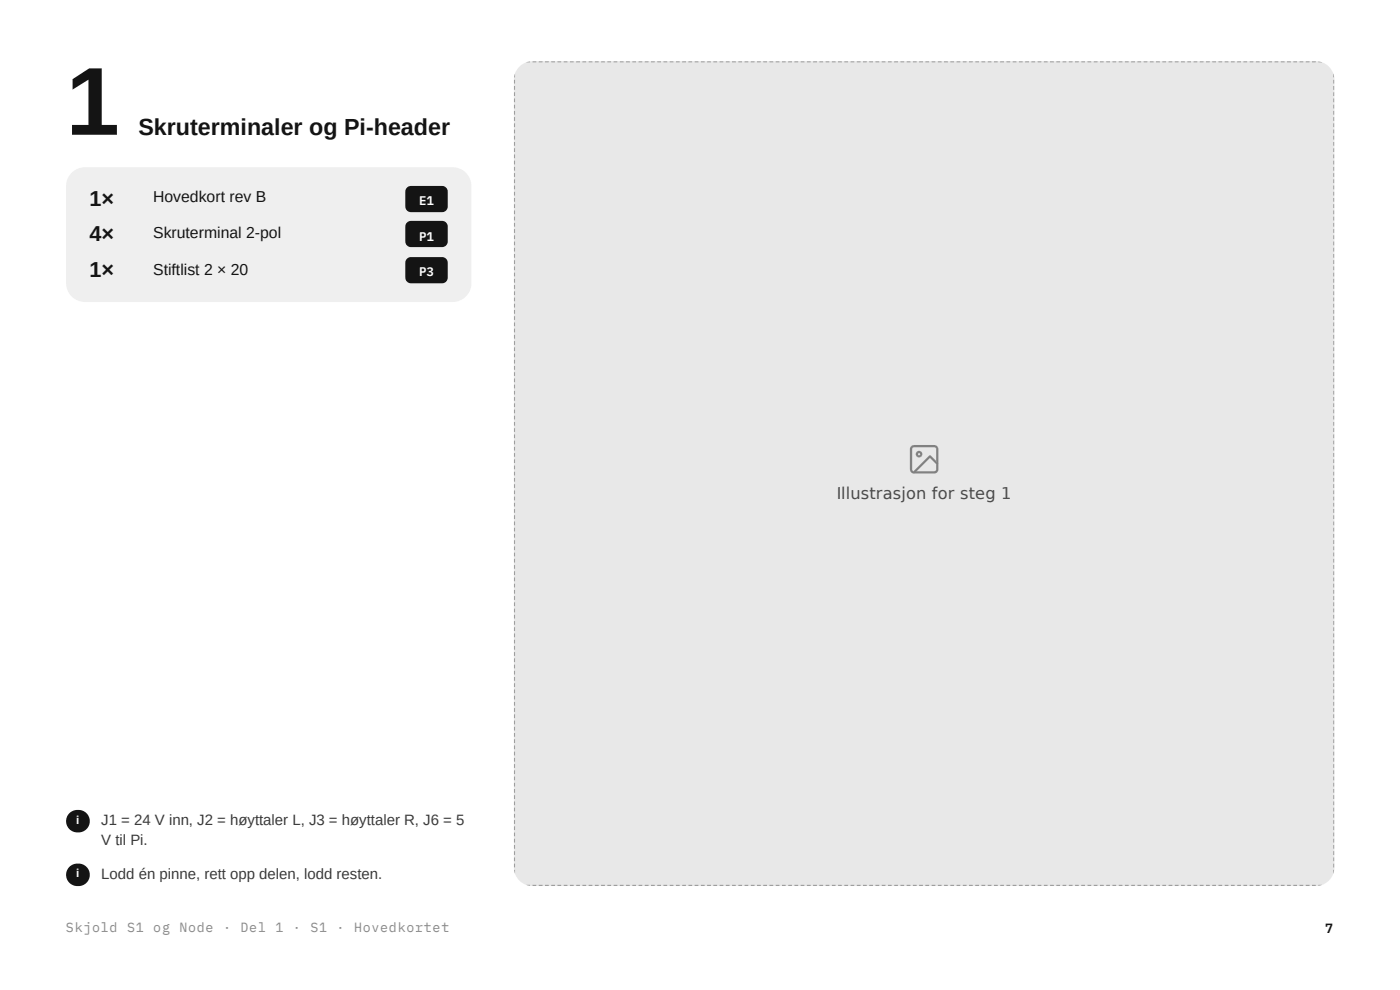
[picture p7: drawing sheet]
<svg xmlns="http://www.w3.org/2000/svg" width="297mm" height="210mm" viewBox="0 0 297 210" stroke-linecap="round" stroke-linejoin="round" font-family="sans-serif">
<path d="M15.2 36.6l1.3-.8 1.5-.3h78a4 4 0 0 1 4 4v20.5a4 4 0 0 1-4 4h-78a4 4 0 0 1-4-4v-20.8l.4-1.5z" fill="#eef0ee"/>
<g fill="#141415">
<path d="M86.3 39.8l.9-.4h6.6a1.2 1.2 0 0 1 1.2 1.2v3.2a1.2 1.2 0 0 1-1.2 1.2h-6.6a1.2 1.2 0 0 1-1.2-1.2v-3.3z"/>
<path d="M86.3 47.2l.9-.4h6.6a1.2 1.2 0 0 1 1.2 1.2v3.2a1.2 1.2 0 0 1-1.2 1.2h-6.6a1.2 1.2 0 0 1-1.2-1.2v-3.3z"/>
<path d="M86.3 54.9l.9-.4h6.6a1.2 1.2 0 0 1 1.2 1.2v3.2a1.2 1.2 0 0 1-1.2 1.2h-6.6a1.2 1.2 0 0 1-1.2-1.2v-3.4z"/>
<circle cx="16.5" cy="174.1" r="2.47"/>
<circle cx="16.5" cy="185.5" r="2.47"/>
</g>
<path d="M110.2 14.1l1.3-.8 1.5-.3h166.1a4 4 0 0 1 4 4v166.9a4 4 0 0 1-4 4h-166.1a4 4 0 0 1-4-4v-166.9l.3-1.6z" fill="#f3f1ec"/>
<g fill="none" stroke="#141415" stroke-width=".49">
<path d="M193.5 94.8l.4-.2h4.3a.62 .62 0 0 1 .6 .6v4.3a.62 .62 0 0 1-.6 .6h-4.3a.62 .62 0 0 1-.6-.6v-4.3zM198.8 98.3l-1.5-1.6-3.4 3.4"/>
<circle cx="195" cy="96.3" r=".46"/>
</g>
<g fill="#141415">
<path d="M109 13h.8v.2h-.8zM110.3 13h.8v.2h-.8zM111.7 13h.7v.2h-.7zM113 13h.8v.2h-.8zM114.3 13h.8v.2h-.8zM115.6 13h.8v.2h-.8zM116.9 13h.8v.2h-.8zM118.3 13h.8v.2h-.8zM119.6 13h.8v.2h-.8zM120.9 13h.8v.2h-.8zM122.2 13h.8v.2h-.8zM123.6 13h.8v.2h-.8zM124.9 13h.8v.2h-.8zM126.2 13h.8v.2h-.8zM127.5 13h.8v.2h-.8zM128.9 13h.7v.2h-.7zM130.2 13h.8v.2h-.8zM131.5 13h.8v.2h-.8zM132.8 13h.8v.2h-.8zM134.1 13h.8v.2h-.8zM135.5 13h.8v.2h-.8zM136.8 13h.8v.2h-.8zM138.1 13h.8v.2h-.8zM139.4 13h.8v.2h-.8zM140.8 13h.8v.2h-.8zM142.1 13h.8v.2h-.8zM143.4 13h.8v.2h-.8zM144.7 13h.8v.2h-.8zM146.1 13h.7v.2h-.7zM147.4 13h.8v.2h-.8zM148.7 13h.8v.2h-.8zM150 13h.8v.2h-.8zM151.3 13h.8v.2h-.8zM152.7 13h.8v.2h-.8zM154 13h.8v.2h-.8zM155.3 13h.8v.2h-.8zM156.6 13h.8v.2h-.8zM158 13h.8v.2h-.8zM159.3 13h.8v.2h-.8zM160.6 13h.8v.2h-.8zM161.9 13h.8v.2h-.8zM163.2 13h.8v.2h-.8zM164.6 13h.8v.2h-.8zM165.9 13h.8v.2h-.8zM167.2 13h.8v.2h-.8zM168.5 13h.8v.2h-.8zM169.9 13h.8v.2h-.8zM171.2 13h.8v.2h-.8zM172.5 13h.8v.2h-.8zM173.8 13h.8v.2h-.8zM175.2 13h.7v.2h-.7zM176.5 13h.8v.2h-.8zM177.8 13h.8v.2h-.8zM179.1 13h.8v.2h-.8zM180.4 13h.8v.2h-.8zM181.8 13h.8v.2h-.8zM183.1 13h.8v.2h-.8zM184.4 13h.8v.2h-.8zM185.7 13h.8v.2h-.8zM187.1 13h.8v.2h-.8zM188.4 13h.8v.2h-.8zM189.7 13h.8v.2h-.8zM191 13h.8v.2h-.8zM192.4 13h.7v.2h-.7zM193.7 13h.8v.2h-.8zM195 13h.8v.2h-.8zM196.3 13h.8v.2h-.8zM197.6 13h.8v.2h-.8zM199 13h.8v.2h-.8zM200.3 13h.8v.2h-.8zM201.6 13h.8v.2h-.8zM202.9 13h.8v.2h-.8zM204.3 13h.8v.2h-.8zM205.6 13h.8v.2h-.8zM206.9 13h.8v.2h-.8zM208.2 13h.8v.2h-.8zM209.5 13h.8v.2h-.8zM210.9 13h.8v.2h-.8zM212.2 13h.8v.2h-.8zM213.5 13h.8v.2h-.8zM214.8 13h.8v.2h-.8zM216.2 13h.8v.2h-.8zM217.5 13h.8v.2h-.8zM218.8 13h.8v.2h-.8zM220.1 13h.8v.2h-.8zM221.5 13h.7v.2h-.7zM222.8 13h.8v.2h-.8zM224.1 13h.8v.2h-.8zM225.4 13h.8v.2h-.8zM226.7 13h.8v.2h-.8zM228.1 13h.8v.2h-.8zM229.4 13h.8v.2h-.8zM230.7 13h.8v.2h-.8zM232 13h.8v.2h-.8zM233.4 13h.8v.2h-.8zM234.7 13h.8v.2h-.8zM236 13h.8v.2h-.8zM237.3 13h.8v.2h-.8zM238.7 13h.7v.2h-.7zM240 13h.8v.2h-.8zM241.3 13h.8v.2h-.8zM242.6 13h.8v.2h-.8zM243.9 13h.8v.2h-.8zM245.3 13h.8v.2h-.8zM246.6 13h.8v.2h-.8zM247.9 13h.8v.2h-.8zM249.2 13h.8v.2h-.8zM250.6 13h.8v.2h-.8zM251.9 13h.8v.2h-.8zM253.2 13h.8v.2h-.8zM254.5 13h.8v.2h-.8zM255.9 13h.7v.2h-.7zM257.2 13h.8v.2h-.8zM258.5 13h.8v.2h-.8zM259.8 13h.8v.2h-.8zM261.1 13h.8v.2h-.8zM262.5 13h.8v.2h-.8zM263.8 13h.8v.2h-.8zM265.1 13h.8v.2h-.8zM266.4 13h.8v.2h-.8zM267.8 13h.8v.2h-.8zM269.1 13h.8v.2h-.8zM270.4 13h.8v.2h-.8zM271.7 13h.8v.2h-.8zM273 13h.8v.2h-.8zM274.4 13h.8v.2h-.8zM275.7 13h.8v.2h-.8zM277 13h.8v.2h-.8zM278.3 13h.8v.2h-.8zM279.7 13h.8v.2h-.8zM281 13h.8v.2h-.8zM282.3 13h.8v.2h-.8z"/>
<path d="M109 187.6h.8v.3h-.8zM110.3 187.6h.8v.3h-.8zM111.7 187.6h.7v.3h-.7zM113 187.6h.8v.3h-.8zM114.3 187.6h.8v.3h-.8zM115.6 187.6h.8v.3h-.8zM116.9 187.6h.8v.3h-.8zM118.3 187.6h.8v.3h-.8zM119.6 187.6h.8v.3h-.8zM120.9 187.6h.8v.3h-.8zM122.2 187.6h.8v.3h-.8zM123.6 187.6h.8v.3h-.8zM124.9 187.6h.8v.3h-.8zM126.2 187.6h.8v.3h-.8zM127.5 187.6h.8v.3h-.8zM128.9 187.6h.7v.3h-.7zM130.2 187.6h.8v.3h-.8zM131.5 187.6h.8v.3h-.8zM132.8 187.6h.8v.3h-.8zM134.1 187.6h.8v.3h-.8zM135.5 187.6h.8v.3h-.8zM136.8 187.6h.8v.3h-.8zM138.1 187.6h.8v.3h-.8zM139.4 187.6h.8v.3h-.8zM140.8 187.6h.8v.3h-.8zM142.1 187.6h.8v.3h-.8zM143.4 187.6h.8v.3h-.8zM144.7 187.6h.8v.3h-.8zM146.1 187.6h.7v.3h-.7zM147.4 187.6h.8v.3h-.8zM148.7 187.6h.8v.3h-.8zM150 187.6h.8v.3h-.8zM151.3 187.6h.8v.3h-.8zM152.7 187.6h.8v.3h-.8zM154 187.6h.8v.3h-.8zM155.3 187.6h.8v.3h-.8zM156.6 187.6h.8v.3h-.8zM158 187.6h.8v.3h-.8zM159.3 187.6h.8v.3h-.8zM160.6 187.6h.8v.3h-.8zM161.9 187.6h.8v.3h-.8zM163.2 187.6h.8v.3h-.8zM164.6 187.6h.8v.3h-.8zM165.9 187.6h.8v.3h-.8zM167.2 187.6h.8v.3h-.8zM168.5 187.6h.8v.3h-.8zM169.9 187.6h.8v.3h-.8zM171.2 187.6h.8v.3h-.8zM172.5 187.6h.8v.3h-.8zM173.8 187.6h.8v.3h-.8zM175.2 187.6h.7v.3h-.7zM176.5 187.6h.8v.3h-.8zM177.8 187.6h.8v.3h-.8zM179.1 187.6h.8v.3h-.8zM180.4 187.6h.8v.3h-.8zM181.8 187.6h.8v.3h-.8zM183.1 187.6h.8v.3h-.8zM184.4 187.6h.8v.3h-.8zM185.7 187.6h.8v.3h-.8zM187.1 187.6h.8v.3h-.8zM188.4 187.6h.8v.3h-.8zM189.7 187.6h.8v.3h-.8zM191 187.6h.8v.3h-.8zM192.4 187.6h.7v.3h-.7zM193.7 187.6h.8v.3h-.8zM195 187.6h.8v.3h-.8zM196.3 187.6h.8v.3h-.8zM197.6 187.6h.8v.3h-.8zM199 187.6h.8v.3h-.8zM200.3 187.6h.8v.3h-.8zM201.6 187.6h.8v.3h-.8zM202.9 187.6h.8v.3h-.8zM204.3 187.6h.8v.3h-.8zM205.6 187.6h.8v.3h-.8zM206.9 187.6h.8v.3h-.8zM208.2 187.6h.8v.3h-.8zM209.5 187.6h.8v.3h-.8zM210.9 187.6h.8v.3h-.8zM212.2 187.6h.8v.3h-.8zM213.5 187.6h.8v.3h-.8zM214.8 187.6h.8v.3h-.8zM216.2 187.6h.8v.3h-.8zM217.5 187.6h.8v.3h-.8zM218.8 187.6h.8v.3h-.8zM220.1 187.6h.8v.3h-.8zM221.5 187.6h.7v.3h-.7zM222.8 187.6h.8v.3h-.8zM224.1 187.6h.8v.3h-.8zM225.4 187.6h.8v.3h-.8zM226.7 187.6h.8v.3h-.8zM228.1 187.6h.8v.3h-.8zM229.4 187.6h.8v.3h-.8zM230.7 187.6h.8v.3h-.8zM232 187.6h.8v.3h-.8zM233.4 187.6h.8v.3h-.8zM234.7 187.6h.8v.3h-.8zM236 187.6h.8v.3h-.8zM237.3 187.6h.8v.3h-.8zM238.7 187.6h.7v.3h-.7zM240 187.6h.8v.3h-.8zM241.3 187.6h.8v.3h-.8zM242.6 187.6h.8v.3h-.8zM243.9 187.6h.8v.3h-.8zM245.3 187.6h.8v.3h-.8zM246.6 187.6h.8v.3h-.8zM247.9 187.6h.8v.3h-.8zM249.2 187.6h.8v.3h-.8zM250.6 187.6h.8v.3h-.8zM251.9 187.6h.8v.3h-.8zM253.2 187.6h.8v.3h-.8zM254.5 187.6h.8v.3h-.8zM255.9 187.6h.7v.3h-.7zM257.2 187.6h.8v.3h-.8zM258.5 187.6h.8v.3h-.8zM259.8 187.6h.8v.3h-.8zM261.1 187.6h.8v.3h-.8zM262.5 187.6h.8v.3h-.8zM263.8 187.6h.8v.3h-.8zM265.1 187.6h.8v.3h-.8zM266.4 187.6h.8v.3h-.8zM267.8 187.6h.8v.3h-.8zM269.1 187.6h.8v.3h-.8zM270.4 187.6h.8v.3h-.8zM271.7 187.6h.8v.3h-.8zM273 187.6h.8v.3h-.8zM274.4 187.6h.8v.3h-.8zM275.7 187.6h.8v.3h-.8zM277 187.6h.8v.3h-.8zM278.3 187.6h.8v.3h-.8zM279.7 187.6h.8v.3h-.8zM281 187.6h.8v.3h-.8zM282.3 187.6h.8v.3h-.8z"/>
<path d="M282.8 13h.3v.8h-.3zM282.8 14.3h.3v.8h-.3zM282.8 15.6h.3v.8h-.3zM282.8 16.9h.3v.8h-.3zM282.8 18.2h.3v.8h-.3zM282.8 19.6h.3v.8h-.3zM282.8 20.9h.3v.8h-.3zM282.8 22.2h.3v.8h-.3zM282.8 23.5h.3v.8h-.3zM282.8 24.8h.3v.8h-.3zM282.8 26.2h.3v.7h-.3zM282.8 27.5h.3v.8h-.3zM282.8 28.8h.3v.8h-.3zM282.8 30.1h.3v.8h-.3zM282.8 31.4h.3v.8h-.3zM282.8 32.7h.3v.8h-.3zM282.8 34.1h.3v.8h-.3zM282.8 35.4h.3v.8h-.3zM282.8 36.7h.3v.8h-.3zM282.8 38h.3v.8h-.3zM282.8 39.3h.3v.8h-.3zM282.8 40.7h.3v.8h-.3zM282.8 42h.3v.8h-.3zM282.8 43.3h.3v.8h-.3zM282.8 44.6h.3v.8h-.3zM282.8 45.9h.3v.8h-.3zM282.8 47.3h.3v.7h-.3zM282.8 48.6h.3v.8h-.3zM282.8 49.9h.3v.8h-.3zM282.8 51.2h.3v.8h-.3zM282.8 52.5h.3v.8h-.3zM282.8 53.9h.3v.7h-.3zM282.8 55.2h.3v.8h-.3zM282.8 56.5h.3v.8h-.3zM282.8 57.8h.3v.8h-.3zM282.8 59.1h.3v.8h-.3zM282.8 60.4h.3v.8h-.3zM282.8 61.8h.3v.8h-.3zM282.8 63.1h.3v.8h-.3zM282.8 64.4h.3v.8h-.3zM282.8 65.7h.3v.8h-.3zM282.8 67h.3v.8h-.3zM282.8 68.4h.3v.8h-.3zM282.8 69.7h.3v.8h-.3zM282.8 71h.3v.8h-.3zM282.8 72.3h.3v.8h-.3zM282.8 73.6h.3v.8h-.3zM282.8 75h.3v.7h-.3zM282.8 76.3h.3v.8h-.3zM282.8 77.6h.3v.8h-.3zM282.8 78.9h.3v.8h-.3zM282.8 80.2h.3v.8h-.3zM282.8 81.5h.3v.8h-.3zM282.8 82.9h.3v.8h-.3zM282.8 84.2h.3v.8h-.3zM282.8 85.5h.3v.8h-.3zM282.8 86.8h.3v.8h-.3zM282.8 88.1h.3v.8h-.3zM282.8 89.5h.3v.8h-.3zM282.8 90.8h.3v.8h-.3zM282.8 92.1h.3v.8h-.3zM282.8 93.4h.3v.8h-.3zM282.8 94.7h.3v.8h-.3zM282.8 96.1h.3v.7h-.3zM282.8 97.4h.3v.8h-.3zM282.8 98.7h.3v.8h-.3zM282.8 100h.3v.8h-.3zM282.8 101.3h.3v.8h-.3zM282.8 102.7h.3v.7h-.3zM282.8 104h.3v.8h-.3zM282.8 105.3h.3v.8h-.3zM282.8 106.6h.3v.8h-.3zM282.8 107.9h.3v.8h-.3zM282.8 109.2h.3v.8h-.3zM282.8 110.6h.3v.8h-.3zM282.8 111.9h.3v.8h-.3zM282.8 113.2h.3v.8h-.3zM282.8 114.5h.3v.8h-.3zM282.8 115.8h.3v.8h-.3zM282.8 117.2h.3v.8h-.3zM282.8 118.5h.3v.8h-.3zM282.8 119.8h.3v.8h-.3zM282.8 121.1h.3v.8h-.3zM282.8 122.4h.3v.8h-.3zM282.8 123.8h.3v.7h-.3zM282.8 125.1h.3v.8h-.3zM282.8 126.4h.3v.8h-.3zM282.8 127.7h.3v.8h-.3zM282.8 129h.3v.8h-.3zM282.8 130.3h.3v.8h-.3zM282.8 131.7h.3v.8h-.3zM282.8 133h.3v.8h-.3zM282.8 134.3h.3v.8h-.3zM282.8 135.6h.3v.8h-.3zM282.8 136.9h.3v.8h-.3zM282.8 138.3h.3v.8h-.3zM282.8 139.6h.3v.8h-.3zM282.8 140.9h.3v.8h-.3zM282.8 142.2h.3v.8h-.3zM282.8 143.5h.3v.8h-.3zM282.8 144.9h.3v.7h-.3zM282.8 146.2h.3v.8h-.3zM282.8 147.5h.3v.8h-.3zM282.8 148.8h.3v.8h-.3zM282.8 150.1h.3v.8h-.3zM282.8 151.4h.3v.8h-.3zM282.8 152.8h.3v.8h-.3zM282.8 154.1h.3v.8h-.3zM282.8 155.4h.3v.8h-.3zM282.8 156.7h.3v.8h-.3zM282.8 158h.3v.8h-.3zM282.8 159.4h.3v.8h-.3zM282.8 160.7h.3v.8h-.3zM282.8 162h.3v.8h-.3zM282.8 163.3h.3v.8h-.3zM282.8 164.6h.3v.8h-.3zM282.8 166h.3v.8h-.3zM282.8 167.3h.3v.8h-.3zM282.8 168.6h.3v.8h-.3zM282.8 169.9h.3v.8h-.3zM282.8 171.2h.3v.8h-.3zM282.8 172.6h.3v.7h-.3zM282.8 173.9h.3v.8h-.3zM282.8 175.2h.3v.8h-.3zM282.8 176.5h.3v.8h-.3zM282.8 177.8h.3v.8h-.3zM282.8 179.1h.3v.8h-.3zM282.8 180.5h.3v.8h-.3zM282.8 181.8h.3v.8h-.3zM282.8 183.1h.3v.8h-.3zM282.8 184.4h.3v.8h-.3zM282.8 185.7h.3v.8h-.3zM282.8 187.1h.3v.8h-.3z"/>
<path d="M109 13h.3v.8h-.3zM109 14.3h.3v.8h-.3zM109 15.6h.3v.8h-.3zM109 16.9h.3v.8h-.3zM109 18.2h.3v.8h-.3zM109 19.6h.3v.8h-.3zM109 20.9h.3v.8h-.3zM109 22.2h.3v.8h-.3zM109 23.5h.3v.8h-.3zM109 24.8h.3v.8h-.3zM109 26.2h.3v.7h-.3zM109 27.5h.3v.8h-.3zM109 28.8h.3v.8h-.3zM109 30.1h.3v.8h-.3zM109 31.4h.3v.8h-.3zM109 32.7h.3v.8h-.3zM109 34.1h.3v.8h-.3zM109 35.4h.3v.8h-.3zM109 36.7h.3v.8h-.3zM109 38h.3v.8h-.3zM109 39.3h.3v.8h-.3zM109 40.7h.3v.8h-.3zM109 42h.3v.8h-.3zM109 43.3h.3v.8h-.3zM109 44.6h.3v.8h-.3zM109 45.9h.3v.8h-.3zM109 47.3h.3v.7h-.3zM109 48.6h.3v.8h-.3zM109 49.9h.3v.8h-.3zM109 51.2h.3v.8h-.3zM109 52.5h.3v.8h-.3zM109 53.9h.3v.7h-.3zM109 55.2h.3v.8h-.3zM109 56.5h.3v.8h-.3zM109 57.8h.3v.8h-.3zM109 59.1h.3v.8h-.3zM109 60.4h.3v.8h-.3zM109 61.8h.3v.8h-.3zM109 63.1h.3v.8h-.3zM109 64.4h.3v.8h-.3zM109 65.7h.3v.8h-.3zM109 67h.3v.8h-.3zM109 68.4h.3v.8h-.3zM109 69.7h.3v.8h-.3zM109 71h.3v.8h-.3zM109 72.3h.3v.8h-.3zM109 73.6h.3v.8h-.3zM109 75h.3v.7h-.3zM109 76.3h.3v.8h-.3zM109 77.6h.3v.8h-.3zM109 78.9h.3v.8h-.3zM109 80.2h.3v.8h-.3zM109 81.5h.3v.8h-.3zM109 82.9h.3v.8h-.3zM109 84.2h.3v.8h-.3zM109 85.5h.3v.8h-.3zM109 86.8h.3v.8h-.3zM109 88.1h.3v.8h-.3zM109 89.5h.3v.8h-.3zM109 90.8h.3v.8h-.3zM109 92.1h.3v.8h-.3zM109 93.4h.3v.8h-.3zM109 94.7h.3v.8h-.3zM109 96.1h.3v.7h-.3zM109 97.4h.3v.8h-.3zM109 98.7h.3v.8h-.3zM109 100h.3v.8h-.3zM109 101.3h.3v.8h-.3zM109 102.7h.3v.7h-.3zM109 104h.3v.8h-.3zM109 105.3h.3v.8h-.3zM109 106.6h.3v.8h-.3zM109 107.9h.3v.8h-.3zM109 109.2h.3v.8h-.3zM109 110.6h.3v.8h-.3zM109 111.9h.3v.8h-.3zM109 113.2h.3v.8h-.3zM109 114.5h.3v.8h-.3zM109 115.8h.3v.8h-.3zM109 117.2h.3v.8h-.3zM109 118.5h.3v.8h-.3zM109 119.8h.3v.8h-.3zM109 121.1h.3v.8h-.3zM109 122.4h.3v.8h-.3zM109 123.8h.3v.7h-.3zM109 125.1h.3v.8h-.3zM109 126.4h.3v.8h-.3zM109 127.7h.3v.8h-.3zM109 129h.3v.8h-.3zM109 130.3h.3v.8h-.3zM109 131.7h.3v.8h-.3zM109 133h.3v.8h-.3zM109 134.3h.3v.8h-.3zM109 135.6h.3v.8h-.3zM109 136.9h.3v.8h-.3zM109 138.3h.3v.8h-.3zM109 139.6h.3v.8h-.3zM109 140.9h.3v.8h-.3zM109 142.2h.3v.8h-.3zM109 143.5h.3v.8h-.3zM109 144.9h.3v.7h-.3zM109 146.2h.3v.8h-.3zM109 147.5h.3v.8h-.3zM109 148.8h.3v.8h-.3zM109 150.1h.3v.8h-.3zM109 151.4h.3v.8h-.3zM109 152.8h.3v.8h-.3zM109 154.1h.3v.8h-.3zM109 155.4h.3v.8h-.3zM109 156.7h.3v.8h-.3zM109 158h.3v.8h-.3zM109 159.4h.3v.8h-.3zM109 160.7h.3v.8h-.3zM109 162h.3v.8h-.3zM109 163.3h.3v.8h-.3zM109 164.6h.3v.8h-.3zM109 166h.3v.8h-.3zM109 167.3h.3v.8h-.3zM109 168.6h.3v.8h-.3zM109 169.9h.3v.8h-.3zM109 171.2h.3v.8h-.3zM109 172.6h.3v.7h-.3zM109 173.9h.3v.8h-.3zM109 175.2h.3v.8h-.3zM109 176.5h.3v.8h-.3zM109 177.8h.3v.8h-.3zM109 179.1h.3v.8h-.3zM109 180.5h.3v.8h-.3zM109 181.8h.3v.8h-.3zM109 183.1h.3v.8h-.3zM109 184.4h.3v.8h-.3zM109 185.7h.3v.8h-.3zM109 187.1h.3v.8h-.3z"/>
</g>
<text font-size="20.5" fill="#141415" x="14" y="28.6">1</text>
<text font-size="4.9" fill="#141415" x="29.4" y="28.6">Skruterminaler og Pi-header</text>
<g font-size="4.6" fill="#141415">
<text x="19" y="43.7">1×</text>
<text x="19" y="51.1">4×</text>
<text x="19" y="58.7">1×</text>
</g>
<text font-size="3.4" fill="#141415" x="177.4" y="105.8">Illustrasjon for steg 1</text>
<g font-size="3.3" fill="#141415">
<text x="32.5" y="42.9">Hovedkort rev B</text>
<text x="32.5" y="50.5">Skruterminal 2-pol</text>
<text x="32.5" y="58.2">Stiftlist 2 × 20</text>
</g>
<g font-size="3.2" fill="#3a3a37">
<text x="21.5" y="174.9">J1 = 24 V inn, J2 = høyttaler L, J3 = høyttaler R, J6 = 5</text>
<text x="21.5" y="179.1">V til Pi.</text>
<text x="21.5" y="186.3">Lodd én pinne, rett opp delen, lodd resten.</text>
</g>
<g font-size="2.8" fill="#8b8b86">
<text x="14" y="197.6">Skjold</text>
<text x="27" y="197.6">S1</text>
<text x="32.5" y="197.6">og</text>
<text x="38.1" y="197.6">Node</text>
<text x="47.3" y="197.6">·</text>
<text x="51" y="197.6">Del</text>
<text x="58.4" y="197.6">1</text>
<text x="62.2" y="197.6">·</text>
<text x="65.9" y="197.6">S1</text>
<text x="71.4" y="197.6">·</text>
<text x="75.1" y="197.6">Hovedkortet</text>
</g>
<text font-size="2.8" fill="#141415" x="281.1" y="197.9">7</text>
<g font-size="2.6" fill="#fff">
<text x="88.9" y="43.4">E1</text>
<text x="88.9" y="51.1">P1</text>
<text x="88.9" y="58.5">P3</text>
</g>
<g font-size="2.5" fill="#fff">
<text x="16.2" y="174.6">i</text>
<text x="16.2" y="186">i</text>
</g>
</svg>
